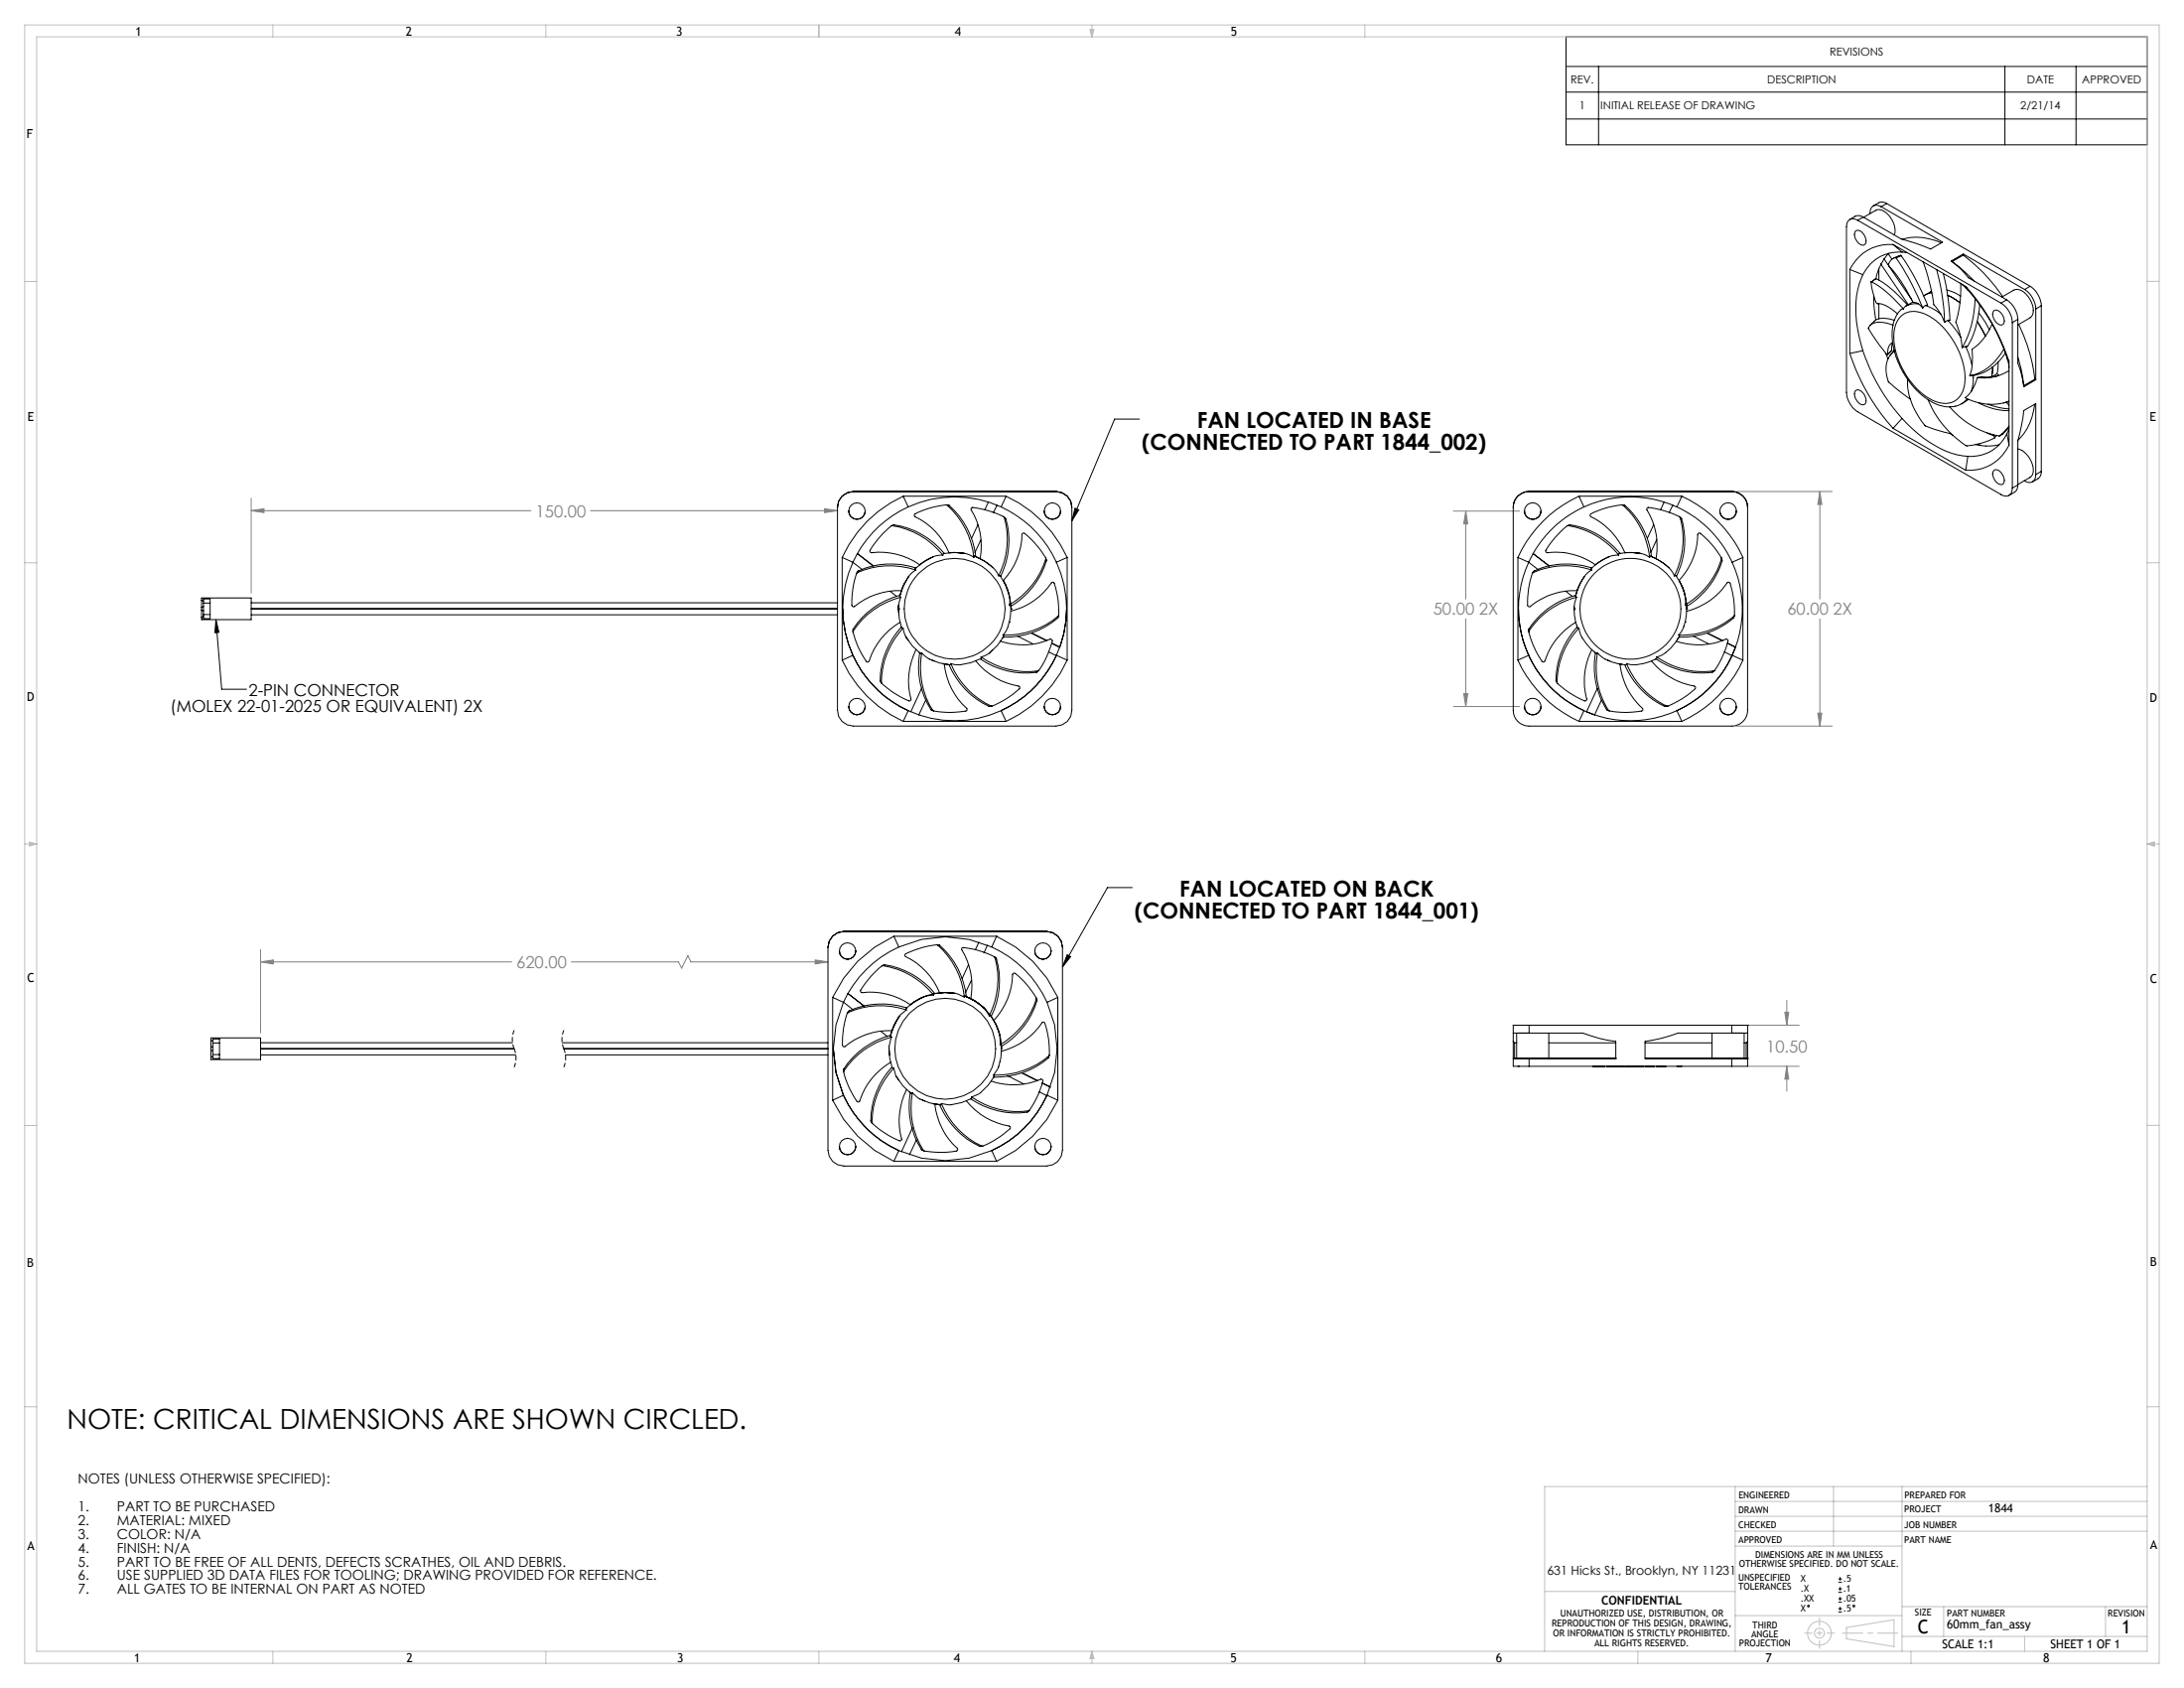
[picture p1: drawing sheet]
<svg xmlns="http://www.w3.org/2000/svg" width="559mm" height="432mm" viewBox="0 0 559 432" stroke-linecap="round" stroke-linejoin="round" font-family="sans-serif">
<g fill="none" stroke="#000" stroke-width=".25">
<path d="M400.7 9.4h148.7v27.6h-148.7zM400.7 17h148.7M409 17v20M513 17v20M531.2 17v20M400.7 30.4h148.7M400.7 23.6h148.7M291.5 107.2h-6.3l-11 26M275.1 130l.9 .4-1.8 2.8zM55.2 158.5l1.5 17.8h6.4M55.2 158.5l.8 3.2-1 .2zM289.7 227h-6.3l-11.5 20.4"/>
<path d="M273.1 244.2l.8 .5-2 2.7zM470.4 404.8h.9M470.4 403.9h.9M470.4 407.3h.9M470.4 406.4h.9M470.4 409.9h.9M470.4 409h.9M470.4 412.4h.9M470.4 411.5h.9M470.8 403.4v1M470.8 406v.9M470.8 408.5v.9"/>
<path d="M470.8 411.1v.9"/>
<circle cx="462.7" cy="410.8" r=".22"/>
<circle cx="474.3" cy="410.8" r=".22"/>
</g>
<path d="M131.6 263.5l-.5 2.2 .1 1.1 .4 1.5M131.6 268.3l.4 2.1v1.2l-.4 1.4M144.3 263.5l-.5 2.2 .1 1.1 .4 1.5M144.3 268.3l.4 2.1v1.2l-.4 1.4" fill="none" stroke="#000" stroke-width=".25" stroke-dasharray="1.3 .6" stroke-dashoffset=".1" stroke-linecap="butt"/>
<g fill="none" stroke="#c0c0c0" stroke-width=".25">
<path d="M6.3 6.4h546.2v419.1h-546.2zM9.4 9.4h540v413h-540zM69.8 6.4v3M139.7 6.4v3M209.5 6.4v3M278.9 7.6h1l-.5 1.8zM279.1 7.6l.3 1.8M279.4 6.4v3M279.6 7.6l-.2 1.8M349.2 6.4v3M6.3 72h3.1M549.4 72h3.1"/>
<path d="M6.3 144h3.1M549.4 144h3.1M6.3 215.9h3.1M7.6 215.4l1.8 .5-1.8 .5zM7.6 215.7l1.8 .2M9.4 215.9l-1.8 .3M549.4 215.9h3.1M549.4 215.9l1.8 .3M549.4 215.9l1.8-.5v1.1zM551.2 215.7l-1.8 .2M6.3 287.9h3.1M549.4 287.9h3.1"/>
<path d="M6.3 359.9h3.1M549.4 359.9h3.1M444 384.1h105.4M444 387.9h105.4M444 380.3v42.1M444 395.5h42.7M444 391.7h105.4M469.1 380.3v15.2M486.7 380.3v42.1M549.4 380.3h-154.2v42.1M395.3 407.1h48.7M444 413.3h42.7"/>
<path d="M472.4 416.3l12.2-2v6.9l-12.2-2zM486.7 418.6h62.7M486.7 411h62.7M497.3 411v7.6M518 418.6v3.8M538.7 411v7.6M69.8 422.4v3.1M139.7 422.4v3.1M209.5 422.4v3.1M279.4 422.4v3.1M279.4 422.4l.5 1.8h-1zM279.4 422.4l.2 1.8"/>
<path d="M279.4 422.4l-.3 1.8M349.2 422.4v3.1M419.1 422.4v3.1M489 422.4v3.1"/>
<circle cx="465.5" cy="417.8" r="3"/>
<circle cx="465.5" cy="417.8" r="1.26"/>
</g>
<g fill="none" stroke="#808080" stroke-width=".25">
<path d="M64.3 130.6l3.3-.5v1zM64.3 127.5v24.2M64.3 130.6h71.6M151.1 130.6h63.2M211 130.1l3.3 .5-3.3 .5zM371.9 130.7h16.9M375 130.7l.5 3.3h-1zM375 130.7v22.5M444.4 125.7h24.4M465.6 125.7l.5 3.3h-1zM465.6 125.7v27.5M375 158.3v22.4"/>
<path d="M465.6 158.3v27.4M374.5 177.4h1l-.5 3.3zM371.9 180.7h16.9M444.4 185.7h24.4M465.1 182.4h1l-.5 3.3zM66.7 246.1l3.3-.5v1zM66.7 242.9v21.3M66.7 246.1h64.2M146.2 246.1h27.4l.8 1.5 1.6-3.1 .8 1.6h35M208.6 245.6l3.2 .5-3.2 .5zM456.7 258.9h1l-.5 3.4zM457.2 255.9v6.4"/>
<path d="M444.4 262.3h15.9M447.2 272.8h13.1M457.2 272.8l.5 3.2h-1zM457.2 272.8v6.3"/>
</g>
<path d="M461.7 417.8h7.6" fill="none" stroke="#c0c0c0" stroke-width=".25" stroke-dasharray="15.2 1.3 1.3 1.3" stroke-dashoffset="13.3"/>
<path d="M465.5 413.8v7.9" fill="none" stroke="#c0c0c0" stroke-width=".25" stroke-dasharray="15.2 1.3 1.3 1.3" stroke-dashoffset="13.2"/>
<path d="M471.4 417.8h14.2" fill="none" stroke="#c0c0c0" stroke-width=".25" stroke-dasharray="15.2 1.3 1.3 1.3" stroke-dashoffset="10.1"/>
<g fill="#000">
<path d="M55.2 158.5l.8 3.2-1 .2z"/>
<path d="M275.1 130l.9 .4-1.8 2.8zM273.1 244.2l.8 .5-2 2.7z"/>
</g>
<path d="M64.3 130.6l3.3-.5v1zM211 130.1l3.3 .5-3.3 .5zM66.7 246.1l3.3-.5v1zM208.6 245.6l3.2 .5-3.2 .5zM465.6 125.7l.5 3.3h-1zM465.1 182.4h1l-.5 3.3zM375 130.7l.5 3.3h-1zM374.5 177.4h1l-.5 3.3zM456.7 258.9h1l-.5 3.4zM457.2 272.8l.5 3.2h-1z" fill="#808080"/>
<g fill="none" stroke="#000" stroke-width=".25">
<path d="M474.7 59.2a1.77 1.77 0 0 1 2.5 1.4 1.29 1.29 0 0 1-.7 2.1 2.81 2.81 0 0 1-1.8-3.5zM475.3 56.3a1.76 1.76 0 0 0-2-.1 1.76 1.76 0 0 0-.9 1.8v42.4a6.5 6.5 0 0 0 2.9 4.9l36.7 21.2a1.76 1.76 0 0 0 2 .2 1.76 1.76 0 0 0 .9-1.9M475.3 56.3l36.7 21.2M476.7 55.5a2.07 2.07 0 0 0-2-.2l-1.4 .9M476.7 55.5l-1.4 .8M476.8 55.6l3.2-1.8a2.71 2.71 0 0 1 3.1 1.1 5.4 5.4 0 0 1 1.6 5.2M481.3 52.9l15.7 9-3 1.8-3.5-1.4-4.1-1.2-9.7-5.6M481.3 52.9a1.75 1.75 0 0 0-2.1-.2 1.75 1.75 0 0 0-.7 1.9M482.7 52.1l-1.4-.4-2 1M482.7 52.1l-1.4 .8M482.7 52.1l36.7 21.1M473.3 68.9v21.5"/>
<path d="M473.3 68.9l3.3 1.4M476.6 70.3a23.9 23.9 0 0 0-.9 15.7l.9 3.7M478.8 72.1a26.1 26.1 0 0 1 8.2 6.9M478.8 72.1h-.1a10.2 10.2 0 0 0 1.7 5.6 6.5 6.5 0 0 1 4.5 2.1l.6 .5M479.4 75.6l.1 2.4 .5 3.9M479.9 71.3h.1M479.9 71.3l-1.1 .8M480 71.3a26.2 26.2 0 0 1 8.1 6.7M480 71.3l-1.2 .8M480.7 77.7v3.8M480.7 68.8v2.8M481.3 67.6l-1.3 3.7"/>
<path d="M481.3 67.6l6.9 10.3M482.1 66.3l-.8 1.3M482.1 66.3l7.1 10.4M483.1 64.9l1 1.4M483.2 64.8l-1.1 1.5M484.4 62.5a11.3 11.3 0 0 0-11.1 6.4M484.4 62.5l18.6 10.8M484.4 62.5l2.3 2M485 65.9a1.74 1.74 0 0 0-1.6 2.3v.1a36.3 36.3 0 0 1 6.1 9l1.3 .4M485 65.9l.1 .1M485.1 66l3.6 5.8 3.2 7M486.3 65.3l.1 .1"/>
<path d="M486.3 65.3l-1.7 .7M486.3 65.3l-1.3 .6M486.4 65.4l2.2 3.3 2.1 3.9 2.5 5.4-.5 .1M486.4 65.4l-1.3 .6M486.7 64.5a10.2 10.2 0 0 0-10.1 5.8M486.7 64.5l1.2 .1M486.7 61.2a13.7 13.7 0 0 1 10 .9M487 79a3.1 3.1 0 0 0-2.1 2.4l-.6 1.7M487.6 78.3l-.6 .7M488.1 78l-.5 .3M489.4 77.3l-1.3 .7M490.8 77.7h-1.1l-2.1 .6"/>
<path d="M490.8 77.7l1.1 1.1M492 67l.8 2.2a49.7 49.7 0 0 1 2 8.7l1.7 2.4M492.7 78.1l-.8 .7M492.7 78.1l2.6 1.3 1.2 .9M494.2 74.5l-1.5 .9M494.3 74.9l-2.1 .8M495.5 69l1.5 7.1 .5 6.3M497.2 70l.7 2.8 .7 4.7 .3 4.5h-.5M498.1 74.2l2.1 .7 1.4 .8M498.3 75.5l3.2 1.9-3.2-1.8M499.2 66.8a20.5 20.5 0 0 1 4.5 4.3l9.7 5.6M499.2 66.8l.3 .1"/>
<path d="M499.5 66.9a36.8 36.8 0 0 1 5.6 5M501.5 72.4l2 1.8M501.7 72.5a29.7 29.7 0 0 1-1.3 9.9l1.2 3.8M502.3 65.3a43.3 43.3 0 0 1 10.1 10.6M502.3 65l15.7 9M502.3 65l-3.1 1.8M502.3 65.3l-2.8 1.6M502.3 65v.3M503 73.3a54.5 54.5 0 0 1 11 19.2M503 73.3l.5 .9M503.5 74.2a48.8 48.8 0 0 1 10 17.3M505.4 76.4a25.4 25.4 0 0 1-3.4 12.5"/>
<path d="M506.6 78a25 25 0 0 1-3.2 10.7h-.4M510.1 79.6a1.42 1.42 0 0 1 2.1 .7 2.08 2.08 0 0 1 .2 2.7 2.35 2.35 0 0 1-2.5-2.3v-.7zM512 77.5a6.2 6.2 0 0 1 2.9 5M512.2 76l3.1-1.8a2.81 2.81 0 0 1 3.1 1.1 5.4 5.4 0 0 1 1.6 5.3l-.6 .7-3.1 1.8M513.4 76.7a6.5 6.5 0 0 1 2.9 5M513.4 76.7l-1.4 .8M518 74a6.5 6.5 0 0 1 2.9 5M519.4 73.2a6.5 6.5 0 0 1 2.9 5M519.4 73.2l-1.4 .8M520.9 79v18.2M522.3 78.2l-1.4 .8M522.3 78.2v42.4"/>
<path d="M473.3 90.4a54 54 0 0 0 11.1 19.2M474.7 100a1.47 1.47 0 0 1 2.1 .7 2.12 2.12 0 0 1 .2 2.8 2.35 2.35 0 0 1-2.5-2.4zM476.6 89.7a49.1 49.1 0 0 0 10.1 17.3M476.6 89.7l-3.3 .7M482.4 90.3l.7 1.5M484 89.6v.1M484 89.6l-1 1.1M484.2 87.7l-.2 1.9M484.3 83.1a20.4 20.4 0 0 0 5.8 16.5 12.5 12.5 0 0 0 8.8 4.5M484.3 83.1a6.4 6.4 0 0 0-5.5-.1l-.8 .9a35.8 35.8 0 0 0 4.9 6.8h.1a3.1 3.1 0 0 1 1.2-3.1M484.6 89.6l-1 1.4M484.6 81.9a6 6 0 0 0-4.8 .1l-1.3 1.2"/>
<path d="M484.7 89.9a6 6 0 0 0-1.8 6.9l.4 1 5.5 4.3M486 81.3a5 5 0 0 1 6-1.2 19 19 0 0 1 10.1 12.4 10.2 10.2 0 0 1-.8 9.1 5.4 5.4 0 0 1-6.8 .8 19.8 19.8 0 0 1-9.9-17.2 7.2 7.2 0 0 1 1.4-3.9zM488.1 97a18.5 18.5 0 0 0 4.6 12l3 1 3.5 .9M496.5 80.3l1 2.1M498.4 82l-.9 .4M498.4 82l2.3 2.7 .9 1.5M501.6 86.2l.4 2.7M503 88.7l-1 .2M503 88.7l.7 1.6 .9 3.3M504.6 93.6l-.6 2.5M504.9 96l-.9 .1M504.9 96a10.2 10.2 0 0 1-.5 4.1"/>
<path d="M505.9 82.2l2.1 3.8zM506 96.6l-.7 1.8-.9 1.7M506.3 80l1.7 2.4 1 1.9M509.6 96.4l.2-2.5-.2 2.5M509.7 82.9a14.6 14.6 0 0 1-5.1 6.5v4.2M510.9 96.2l-2.2 .3-1.8-.1-.9 .2M511 95.6l-1.4 .8M511 95.6l.4 .5M511.2 92.6l-.2 3M512.7 89.3a12.8 12.8 0 0 1-8.7 6.8M513.1 90.3a12.2 12.2 0 0 1-8.2 5.7M513.5 91.5l.5 1"/>
<path d="M513.5 91.5l.2 .9M513.8 92.4l.2 1.8M514 94.8a12.1 12.1 0 0 1-8 1.8M514 92.5v21.4M514.9 82.5v42.3M516.3 91.3a35.2 35.2 0 0 1 1.5 7.3M516.3 81.7v11.2a23.2 23.2 0 0 1 1.5 6.1M516.3 81.7l-1.4 .8M516.5 83l.4 .7a42.2 42.2 0 0 1 3.7 13.3M517.8 98.6v.4M520.6 97l-2.8 1.6M520.6 97l.3 .2"/>
<path d="M520.9 97.2l-3.1 1.8M484.4 109.6l18.6 10.7M486.7 107a29.8 29.8 0 0 0 14.1 9.3l2.7 .4M486.7 107l-2.3 2.6M493.3 102.3a24.2 24.2 0 0 0 10 11.8 18.2 18.2 0 0 0 7-2.1l-.3-.6M498.9 110.8l.7 .5M500.3 103.9l-1.5 .1a20.2 20.2 0 0 0 12.9 7.5v-.1M501.9 103.3l-1.6 .6M503.3 102l-1.4 1.3M503.5 116.7l-.5 3.6M503.7 102.2l-1.8 1.1M504.4 100.1l-1 1.1-.6 .5a14.1 14.1 0 0 0 11.2 1"/>
<path d="M505.5 113.7a12.8 12.8 0 0 0 6 .1M506.1 103a16.7 16.7 0 0 0 7.9 2.1M506.1 113.6l.7 .3M508.5 110.7l1.5 .7M508.7 103.4l2.9 .9 2.4 .3M510.2 111.2l-.2 .2M510.8 111.4l-.5 .6M512.4 111l-.7 .5M512.4 111h.1M512.4 111l-.7 .4M513.3 102.9l.7 .8M513.5 110.9a10.1 10.1 0 0 1-10 5.8"/>
<path d="M513.5 110.9l.5 3M514 113.9a11.2 11.2 0 0 1-11 6.4M514 109l-2.3 2.4M514 109.4l-1.6 1.6M514 102.7l-1.4 .4M514 109.8l-.5 1.1M516.3 114.9a5.7 5.7 0 0 1 3.7 6.5l-.6 .7-3.1 1.8M520.6 103.4a14.6 14.6 0 0 1-4.2 9.1M217.2 130.7a2.1 2.1 0 0 1 2.1-2.1 2.1 2.1 0 0 1 2.1 2.1M217.2 130.7a2.1 2.1 0 0 0 2.1 2.1 2.1 2.1 0 0 0 2.1-2.1M218.3 125.7h.1M218.3 125.7a4 4 0 0 0-4 4.1v51.9a4 4 0 0 0 4 4h51.9a4 4 0 0 0 4-4v-51.9a4 4 0 0 0-4-4.1"/>
<path d="M218.3 125.7h51.9M228.8 134.3a20.8 20.8 0 0 1 12.8 7.3h-.2M228.8 134.3h-.2M228.8 134.3l-.7 .2M231.1 126.9a31.5 31.5 0 0 0-15.6 15.7M231.1 126.9l1.3 2.8M231.1 126.9h26.3M232.4 129.7a28.7 28.7 0 0 1 23.8 0M232.4 129.7a28.4 28.4 0 0 0-14.2 14.1M240.5 125.7h.1M242.1 129.2l.8 .1M242.3 129.2a18.1 18.1 0 0 0-8.3 2.5l-.1 .2a19.2 19.2 0 0 1 8.9 9.5"/>
<path d="M242.3 129.2a20.9 20.9 0 0 1 6.9 13.4M242.3 129.2l.6 .1M242.9 129.3a20.6 20.6 0 0 1 6.8 13.1l-.2-.1M248 125.7h.1M250.2 134.2l-1.6 3.6M250.9 138.1l-1.5 3.3M252.9 128.4l-.9 2M255.1 129.2l-.9 1.9M256.2 129.7a28.4 28.4 0 0 1 14.1 14.1M256.9 132.2l.5 .6M257 132.4a18 18 0 0 0-8.4-2.5l-.1 .2a19.4 19.4 0 0 1 2.3 12.8M257 132.4a20.9 20.9 0 0 1-1.5 14.9"/>
<path d="M257 132.4l.4 .4M257.4 132.8a20.7 20.7 0 0 1-1.4 14.6l-.1-.1M257.4 126.9a31.9 31.9 0 0 1 15.7 15.7M257.4 126.9l-1.2 2.8M267.2 130.7a2.1 2.1 0 0 1 2.1-2.1 2.1 2.1 0 0 1 2.1 2.1M267.2 130.7a2.1 2.1 0 0 0 2.1 2.1 2.1 2.1 0 0 0 2.1-2.1M270.2 125.7h.1M390.1 130.7a2.1 2.1 0 0 1 2.1-2.1 2.1 2.1 0 0 1 2.1 2.1M390.1 130.7a2.1 2.1 0 0 0 2.1 2.1 2.1 2.1 0 0 0 2.1-2.1M391.2 125.7a4 4 0 0 0-4 4.1v51.9a4 4 0 0 0 4 4h51.9a4 4 0 0 0 4-4v-51.9a4 4 0 0 0-4-4.1M391.2 125.7h51.9M391.2 125.7h.1"/>
<path d="M401.2 134.5h-.1a16.6 16.6 0 0 0-5.6 6.5l.2 .4a18 18 0 0 1 12.5 3.1l1.7-1.2 1.8-.9M401.2 134.5a20.8 20.8 0 0 1 13 7.5M401.7 134.3a20.7 20.7 0 0 1 12.8 7.3h-.2M401.7 134.3l-.7 .2M401.7 134.3l-.5 .2M404 126.9a31.9 31.9 0 0 0-15.6 15.7M404 126.9h26.3M404 126.9l1.3 2.8M405.3 129.7a28.7 28.7 0 0 1 23.7 0M405.3 129.7a28.6 28.6 0 0 0-14.2 14.1M413.4 125.7h.1M415 129.2l.7 .1"/>
<path d="M415.2 129.2a18.1 18.1 0 0 0-8.3 2.5v.3a18.6 18.6 0 0 1 8.8 9.4M415.2 129.2a20.9 20.9 0 0 1 6.9 13.4M415.2 129.2l.5 .1M415.7 129.3a20.5 20.5 0 0 1 6.9 13.1l-.2-.1M420.9 125.7h.1M423.1 134.2l-1.6 3.6M423.9 138l-1.5 3.3M425.8 128.4l-.9 2M428 129.2l-.9 1.9M429 129.7a28.6 28.6 0 0 1 14.2 14.1M429.8 132.2l.4 .6M429.9 132.4a18 18 0 0 0-8.4-2.5l-.2 .3a18.4 18.4 0 0 1 2.4 12.7"/>
<path d="M429.9 132.4a20.9 20.9 0 0 1-1.5 14.9M429.9 132.4l.3 .4M430.2 132.8a20.3 20.3 0 0 1-1.3 14.6l-.1-.1M430.3 126.9a31.9 31.9 0 0 1 15.6 15.7M430.3 126.9l-1.3 2.8M440.1 130.7a2.1 2.1 0 0 1 2.1-2.1 2.1 2.1 0 0 1 2.1 2.1M440.1 130.7a2.1 2.1 0 0 0 2.1 2.1 2.1 2.1 0 0 0 2.1-2.1M443.1 125.7h.1M510.1 120.4a1.37 1.37 0 0 1 2.1 .7 2.08 2.08 0 0 1 .2 2.8 2.16 2.16 0 0 1-2.4-2l-.2-.7zM516.3 124a1.95 1.95 0 0 1-.9 1.9l-1.4 .8M516.3 124l-1.4 .8M520.9 121.4v-18.1l-3.1 1.7-.6 3.7-.9 4.1v11.2"/>
<path d="M520.9 121.4a1.76 1.76 0 0 1-.9 1.9 1.76 1.76 0 0 1-2.1-.3M522.3 120.6l-.4 1.4-1.9 1.3M522.3 120.6l-1.4 .8M51.6 156.1l.5 .2M51.6 153h12.7v5.5h-12.7zM51.6 153.5l.5 .3M52.1 153.2h1.7v5.1h-1.7zM52.1 157.2h1.7M52.1 154.3h1.7M52.1 155.2l-.5 .2M52.1 157.7l-.5 .2M64.3 154.2h150"/>
<path d="M64.3 155.7h150M64.3 155.8h150M64.3 157.3h150M215.5 142.6v26.3M215.5 142.6l2.7 1.2M218.2 143.8a28.5 28.5 0 0 0 0 23.8M218.2 143.8l2.4 1.9M219.4 146.5h-.1a17.9 17.9 0 0 0-1.3 8.5l.3 .2a27.2 27.2 0 0 1 7.4-3.6l3.3-.5h1.6l.5-1.3 1.3-2.3M219.4 141.6l4 3.2M219.6 146l-.4 .6M219.6 146l-.2 .5M227.7 151.2l1.7 1.4"/>
<path d="M229.9 155.8h.1M229.9 155.8l.2 2.4 .6 2.4 .4 .1M229.9 154.8v1M229.9 155.8l.1 1.6M230.2 152.5l.3 .3M230.3 159.2a18.7 18.7 0 0 0-8 10.1l-.4 .1a17.6 17.6 0 0 1-3.6-8M230.3 152.3a20.8 20.8 0 0 0-12 8.6M230.3 152.3l-.1 .2M230.5 152.8l-.5 1.4-.1 1.6M230.5 152.8a20.7 20.7 0 0 0-12.2 8.6M231.4 149.2l-1.1 3.1M232.4 147.5l-1.3 2.4-.9 2.6"/>
<path d="M234.2 145.4l.1 .4M234.2 145.4l.2-.1a20.4 20.4 0 0 0-14.8 .7M234.3 145.8l-.8 .5-1.1 1.2M234.3 145.8a20.7 20.7 0 0 0-14.9 .7M238.8 142.4l-2.4 1.3-2.2 1.7M241.3 142l-2.5 .4M241.3 142a19.9 19.9 0 0 0-13.2-7.5 20.6 20.6 0 0 0-5.5 6.6l.1 .2a22.7 22.7 0 0 1 9.7 1.5l2.9 1.7 2.2-1.5 1.3-.6M241.4 141.6l-.1 .4M242.8 141.4l1.4-.1 2.6 .3M242.8 141.4h2.2l1.8 .2M246.8 141.6l-2.7-.3-2.7 .3M246.8 141.6l1.6 .5 .8 .5"/>
<path d="M249.1 142.2l1.7 .7M249.5 142.3l-.3 .3M249.5 142.3l2.4 1.2 2.2 1.7M250.8 142.9l2.2 1.4 1.1 .9M254.1 145.2l1 1.2 .4 .9M255.9 147.3h-.4M255.9 147.3l1.4 2.3 .9 2.6M256.7 148.5l1.5 3.7M256.7 148.5a15 15 0 0 1 2 7.3M258.2 152.2l.2 1-.1 1.5M258.3 159.1h.1M258.3 154.7l.3 .2"/>
<path d="M258.6 154.9l.1 .9M258.7 155.8h.1M258.7 155.8a9.6 9.6 0 0 1-2.1 6.7M258.7 156.4a18.3 18.3 0 0 0 10.5-7.5h.3a17.4 17.4 0 0 1 1.3 8.7M267.6 142.9a18.3 18.3 0 0 0-5.8-6.6l-.2 .2a19.9 19.9 0 0 1-4.9 12M267.6 142.9a20.6 20.6 0 0 1-9.3 11.8M267.6 142.8l.1 .7M267.6 142.9l.1 .6M267.7 143.5a20.8 20.8 0 0 1-9 11.6l-.1-.2M270.3 143.8a29 29 0 0 1 2.6 12M270.6 158.1a20.4 20.4 0 0 1-13.9 4.9M270.8 157.6a20.5 20.5 0 0 1-14.2 4.9"/>
<path d="M270.8 157.6l-.2 .5M270.9 157.4l-.3 .7M272.9 155.8a29 29 0 0 1-2.6 11.8M272.9 155.8l-.2 3.3-.6 3.2-1 3.3-2-1.1M273.1 142.6l-2.8 1.2M273.1 142.6v26.3M388.4 142.6v26.3M388.4 142.6l2.7 1.2M391.1 143.8a28.5 28.5 0 0 0 0 23.8M391.1 143.8l2.4 1.9M392.3 146.5h-.1a17.9 17.9 0 0 0-1.3 8.5l.4 .2a18 18 0 0 1 12.2-4.1l.8-1.9 1-1.7M392.5 146l-.4 .6"/>
<path d="M392.5 146l-.2 .5M396.3 144.7l-4-3.1 4 3.2M400.6 151.2l1.7 1.4M402.8 155.8a10.2 10.2 0 0 0 1 4.9h.2M402.8 155.8h.1M402.8 155.8v.3M403.1 152.5l.3 .3M403.2 159.2a18.3 18.3 0 0 0-8.1 10.1l-.3 .1a17.6 17.6 0 0 1-3.6-8M403.2 152.3a20.7 20.7 0 0 0-12 8.6M403.2 152.3l-.1 .2M403.4 152.8l-.5 1.4-.1 1.6M403.4 152.8a20.7 20.7 0 0 0-12.2 8.6"/>
<path d="M403.9 150.1l-.7 2.2M405.3 147.5l-.9 1.6-1.3 3.4M407.1 145.4l.1 .4M407.1 145.4l.2-.1a20.8 20.8 0 0 0-14.8 .7M407.2 145.8l-.8 .5-1.1 1.2M407.2 145.8a20.7 20.7 0 0 0-14.9 .7M411.7 142.4l-3.2 1.8-1.4 1.2M414.2 142l-2.5 .4M414.3 141.6l-.1 .4M415.7 141.4l4 .2M415.7 141.4h2.4l1.6 .2M419.7 141.6l-3.6-.2-1.8 .2"/>
<path d="M419.7 141.6l1.6 .5 .8 .5M422 142.2l1.7 .7M422.4 142.3l-.3 .3M422.4 142.3l3.2 1.7 1.4 1.2M423.7 142.9l1.7 1 1.6 1.3M427 145.2l1 1.2 .4 .9M428.8 147.3h-.4M428.8 147.3l1.8 3.2 .5 1.7M429.6 148.5l.9 1.8 .6 1.9M429.6 148.5a14 14 0 0 1 2 7.3M431.1 152.2l.2 1-.1 1.5M431.2 159.1h.1"/>
<path d="M431.2 154.7l.4 .2v.9M431.6 155.8a9.6 9.6 0 0 1-2.1 6.7M431.6 156.4a18.2 18.2 0 0 0 10.5-7.5h.3a13.2 13.2 0 0 1 1.4 6.4l-.1 2.3M431.6 155.8h.1M440.5 142.9a18.3 18.3 0 0 0-5.8-6.6l-.3 .2a18 18 0 0 1-4.8 12M440.5 142.9a20.7 20.7 0 0 1-9.3 11.8M440.5 142.8l.1 .7M440.5 142.9l.1 .6M440.6 143.5a20.7 20.7 0 0 1-9 11.6M443.2 143.8a28.5 28.5 0 0 1 0 23.8M443.5 158.1a20.5 20.5 0 0 1-13.9 4.9M443.7 157.6a20.7 20.7 0 0 1-14.2 4.9"/>
<path d="M443.7 157.6l-.2 .5M443.8 157.4l-.3 .7M445.9 142.6l-2.7 1.2M445.9 142.6v26.3M215.5 168.9a31.5 31.5 0 0 0 15.6 15.6M218.2 167.6a28.8 28.8 0 0 0 14.2 14.2M218.2 167.6l-2.7 1.3M218.3 160.9l-.1 .7M218.3 160.9v.5M225.2 174.1l.4 .7M225.2 174.1l.3 .5M230.6 160.4a20.7 20.7 0 0 0-5.4 13.7"/>
<path d="M231.1 160.7a9.5 9.5 0 0 0 4.6 6.4l.1-.1M231.1 160.7a20.7 20.7 0 0 0-5.6 13.9M231.7 162.8l.7 1M234.4 166.2a18.1 18.1 0 0 0-1.3 12.8l-.3 .3a18 18 0 0 1-7.3-4.7M235.1 166.8l.3 .2M235.3 167a20.7 20.7 0 0 0 2.9 14.5M235.8 167a7.9 7.9 0 0 0 4.5 2.6l2.7 .5 .3-.3M235.8 167a20.5 20.5 0 0 0 2.9 14.7M235.8 176l-2.8 6.1M236.9 179.1l-1.8 3.8M238.4 168.8l.6 .3M241.2 169.8h.1"/>
<path d="M241.2 169.8l1.7 .2M241.6 169.9a18.4 18.4 0 0 0 5.8 11.5v.3a17.6 17.6 0 0 1-8.7 0M242.8 170.1a20.7 20.7 0 0 0 10.2 10.6M243.3 169.8a20.8 20.8 0 0 0 10.3 10.8M249.7 169.1a19.1 19.1 0 0 0 11.2 6.6v.2a12.8 12.8 0 0 1-5.2 3.8l-2.1 .9M250.8 168.6a20.5 20.5 0 0 0 14.3 3.4M251 168.1v.3a9.8 9.8 0 0 1-7.7 1.4M251 168.1a20.6 20.6 0 0 0 14.6 3.5M254 166.3l-.9 .8M256 164a18.4 18.4 0 0 0 12.9-.5l.3 .2a13.3 13.3 0 0 1-2.3 6.1l-1.3 1.8M256.6 162.5l.2 .2a9.8 9.8 0 0 1-5.8 5.4M256.7 162.9l-.1 .3"/>
<path d="M260.4 162.7l3.9 2M263.9 161.9l3.9 2M265.6 171.6l-.5 .4M265.7 171.6l-.6 .4M268.3 166.7l2 1M270.3 167.7a28.6 28.6 0 0 1-14.1 14.1M270.3 167.6a28.8 28.8 0 0 1-14.1 14.2M270.3 167.6l2.8 1.3M270.3 167.6v.1M273.1 168.9a31.9 31.9 0 0 1-15.7 15.6M388.4 168.9a31.9 31.9 0 0 0 15.6 15.6M391.1 167.6a28.6 28.6 0 0 0 14.2 14.2"/>
<path d="M391.1 167.6l-2.7 1.3M391.2 160.9l-.1 .7M391.2 160.9v.5M398.1 174.1l.1 .2M398.1 174.1l.4 .7M403.4 160l.1 .4a20.6 20.6 0 0 0-5.4 13.7M404 160.7a10.3 10.3 0 0 0 4.6 6.4l.1-.1M404 160.7a19 19 0 0 0-5.5 14.1 20.6 20.6 0 0 0 7.2 4.5l.3-.3a18.2 18.2 0 0 1 1.3-12.8M408 166.8l.2 .2M408.2 167a20.7 20.7 0 0 0 2.9 14.5M408.7 176.1l-2.8 6 2.1 .8 1.8-3.8M408.7 167a10.3 10.3 0 0 0 7.4 3l.1-.2"/>
<path d="M408.7 167a20.5 20.5 0 0 0 2.9 14.7M411.3 168.9l.6 .2M414.1 169.8h.1M414.5 169.9a18.3 18.3 0 0 0 5.8 11.5v.3a17.6 17.6 0 0 1-8.7 0M414.5 169.9h.5M415.7 170.1a20.8 20.8 0 0 0 10.2 10.6M416.2 169.8a20.8 20.8 0 0 0 10.3 10.8M422.6 169.1a19.1 19.1 0 0 0 11.2 6.6v.2a18 18 0 0 1-7.3 4.7M423.5 168.6h.2a20.5 20.5 0 0 0 14.3 3.4M423.9 168.1l.1 .2a10.2 10.2 0 0 1-7.8 1.5M423.9 168.1a20.7 20.7 0 0 0 14.6 3.5M428.9 164a18.7 18.7 0 0 0 12.9-.5l.3 .2a16.9 16.9 0 0 1-3.6 7.9"/>
<path d="M429.5 162.5l.2 .1a10.2 10.2 0 0 1-5.8 5.5M429.6 163l-.4 .5M433.3 162.7l3.9 2M436.8 161.9l3.9 2M438.5 171.6l-.5 .4M438.6 171.6l-.6 .4M441.2 166.8l2 .9M442 164.5l2 1.1-.8 2M443.2 167.7a28.8 28.8 0 0 1-14.2 14.1M443.2 167.6a28.6 28.6 0 0 1-14.2 14.2M443.2 167.6l2.7 1.3M443.2 167.6v.1"/>
<path d="M445.9 168.9a31.9 31.9 0 0 1-15.6 15.6M217.2 180.7a2.1 2.1 0 0 1 2.1-2.1 2.1 2.1 0 0 1 2.1 2.1M217.2 180.7a2.1 2.1 0 0 0 2.1 2.1 2.1 2.1 0 0 0 2.1-2.1M231.1 184.5h26.3M232.4 181.8a28.7 28.7 0 0 0 23.8 0M232.4 181.8l-1.3 2.7M238.2 181.5l.6 .4M238.2 181.5l.5 .2M253.6 180.6l-.6 .1M253.8 180.7h-.8M256.2 181.8l1.2 2.7M267.2 180.7a2.1 2.1 0 0 1 2.1-2.1 2.1 2.1 0 0 1 2.1 2.1"/>
<path d="M267.2 180.7a2.1 2.1 0 0 0 2.1 2.1 2.1 2.1 0 0 0 2.1-2.1M390.1 180.7a2.1 2.1 0 0 1 2.1-2.1 2.1 2.1 0 0 1 2.1 2.1M390.1 180.7a2.1 2.1 0 0 0 2.1 2.1 2.1 2.1 0 0 0 2.1-2.1M404 184.5h26.3M405.3 181.8a28.7 28.7 0 0 0 23.7 0M405.3 181.8l-1.3 2.7M411.1 181.5l.6 .4M411.1 181.5l.5 .2M426.5 180.6l-.6 .1M426.7 180.7h-.8M429 181.8l1.3 2.7M440.1 180.7a2.1 2.1 0 0 1 2.1-2.1 2.1 2.1 0 0 1 2.1 2.1"/>
<path d="M440.1 180.7a2.1 2.1 0 0 0 2.1 2.1 2.1 2.1 0 0 0 2.1-2.1M213 239.5l1.3-.9 1.6-.3h51.9a4.1 4.1 0 0 1 4.1 4v51.9a4 4 0 0 1-4.1 4.1h-51.9a4 4 0 0 1-4.1-4.1v-51.9l.4-1.5zM228.7 239.5a31.5 31.5 0 0 0-15.7 15.6M228.7 239.5l1.3 2.8M228.7 239.5h26.3M255 239.5a31.5 31.5 0 0 1 15.7 15.6M255 239.5l-1.2 2.8M213 255.1v26.3M213 255.1l2.8 1.3M215.8 256.4a28.7 28.7 0 0 0 0 23.8M215.8 256.4l2.4 1.9M216.9 259a18.7 18.7 0 0 0-1.2 8.7l.2 .1a25.1 25.1 0 0 1 9-4l3.3-.2 1.8-3.5"/>
<path d="M217.2 258.6l-.4 .6M217.2 258.6l-.3 .4M221 257.3l-4-3.2 4.1 3.3M225.9 247h-.1a16.6 16.6 0 0 0-5.6 6.5l.1 .3a22.8 22.8 0 0 1 9.7 1.6l2.9 1.6M225.9 247a20.8 20.8 0 0 1 13 7.5M226.4 246.8a20.4 20.4 0 0 1 12.8 7.3l-.2 .1M226.4 246.8l-.7 .3M226.4 246.8l-.5 .2M230 242.3a28.4 28.4 0 0 1 23.8 0M230 242.3a28.6 28.6 0 0 0-14.2 14.1M230.2 259.9l-1.2 1.9-1.1 3M231.8 258l.1 .3"/>
<path d="M231.8 258l.2-.2a20.8 20.8 0 0 0-14.8 .8M231.9 258.3l-1.9 1.8M231.9 258.3a20.6 20.6 0 0 0-15 .7M236.3 255l-2.4 1.3-2.1 1.7M236.3 255l-3.4 2M238.9 254.5l-2.6 .5M239 254.2l-.1 .3M239.7 241.7l.8 .2M239.9 241.8a18.1 18.1 0 0 0-8.4 2.4v.3a19.1 19.1 0 0 1 8.9 9.5l2.7-.1 1.3 .2M239.9 241.8a20.9 20.9 0 0 1 6.9 13.3M239.9 241.8l.6 .1M240.5 241.9a20.4 20.4 0 0 1 6.8 13.1l-.2-.2"/>
<path d="M244.4 254.1l-2.7-.2-2.7 .3M244.4 254.1l2.4 1M244.4 254.1a14.6 14.6 0 0 0-11.5 2.9M247.1 254.8l-.3 .3M247.1 254.8l2.4 1.3 2.2 1.6M247.8 246.7l-1.6 3.6M248.5 250.8l-1.5 3.2M250.5 241l-.9 2M251.7 257.7l1.4 2.2M252.4 258.4l-1.6-1.4-2-1.3-2.1-1a14.4 14.4 0 0 1 9.6 13.6M252.7 241.8l-1 2M253.5 259.8l-.4 .1"/>
<path d="M253.5 259.8l1.4 2.3 .9 2.6M253.8 242.3a28.4 28.4 0 0 1 14.1 14.1M254.5 244.8l.5 .5M254.6 244.9h-.1a18 18 0 0 0-8.3-2.4l-.2 .3a18.3 18.3 0 0 1 2.4 12.6l3.3 2.3M254.6 244.9a20.9 20.9 0 0 1-1.5 15M254.6 244.9l.4 .4M255 245.3a20.6 20.6 0 0 1-1.4 14.7l-.1-.2M265.1 255.5h.1a16.8 16.8 0 0 0-5.7-6.6l-.3 .1a19.7 19.7 0 0 1-4.9 12l.6 1.2 .9 2.5M265.1 255.5a20.4 20.4 0 0 1-9.2 11.8M265.1 255.3l.2 .7M265.1 255.5l.2 .5M265.3 256a20.8 20.8 0 0 1-9 11.7l-.1-.2"/>
<path d="M267.9 256.4a28.7 28.7 0 0 1 0 23.8M270.7 255.1l-2.8 1.3M270.7 255.1v26.3M54 268.6l.5 .3M54 265.5h12.7v5.5h-12.7zM54 266.1l.5 .2M54.5 265.8h1.7v5h-1.7zM54.5 266.8h1.7M54.5 269.8h1.7M54.5 267.7l-.5 .2M54.5 270.2l-.5 .3M66.7 266.7h64.4"/>
<path d="M66.7 268.2h64.8M66.7 268.3h64.9M66.7 269.8h65.2M143.8 266.7h68M144.2 268.2h67.6M144.3 268.3h67.5M144.6 269.8h67.2M215.9 273.4l-.1 .8M215.9 273.4v.6M225.3 263.8l1.7 1.3M227.5 268.3l.1 2.4 .7 2.4 .4 .1M227.5 268.3l.1 1.6"/>
<path d="M227.5 267.5v.8M227.8 265l.3 .3M227.9 271.7a18 18 0 0 0-8 10.1l-.4 .1a16.4 16.4 0 0 1-3.6-7.9M227.9 264.8a20.6 20.6 0 0 0-12 8.6M227.9 264.8l-.1 .2M228.1 265.3l-.6 2.5M228.1 265.3a20.7 20.7 0 0 0-12.2 8.7M228.2 272.9a20.7 20.7 0 0 0-5.4 13.8M228.7 273.2a10 10 0 0 0 4.4 6.5l.3-.2M228.7 273.2a20.7 20.7 0 0 0-5.6 13.9M229.3 275.4l.7 1M230 260.1l-1.3 2.3-.9 2.6"/>
<path d="M232 278.7a18.1 18.1 0 0 0-1.3 12.9l-.3 .2a16.1 16.1 0 0 1-7.3-4.7M232.7 279.4l.4 .2M232.9 279.6a20.6 20.6 0 0 0 2.9 14.4M233.4 279.5a10.5 10.5 0 0 0 7.4 3v-.2M233.4 279.5a20.4 20.4 0 0 0 2.9 14.8M253.6 276.6a19 19 0 0 0 13-.5l.2 .1a18 18 0 0 1-3.4 7.8l-.2 .2M254.2 275l.2 .3a14.2 14.2 0 0 1-4 4.6l-1.8 .7M254.4 275.3l-.3 .4M255.8 264.7l.1 2.6M255.8 271.7h.1M255.9 267.3l.3 .2M256.2 267.5l.1 .8"/>
<path d="M256.3 268.3a9.6 9.6 0 0 1-2.1 6.7M256.3 268.9a18.9 18.9 0 0 0 10.6-7.5l.2 .1a17.4 17.4 0 0 1 1.3 8.6M257.8 275.2l4.1 2.1M261.5 274.5l3.9 1.9M265.9 279.3l1.9 1M266.7 277.1l2 1M268.2 270.7a20.7 20.7 0 0 1-13.9 4.9M268.4 270.1a20.8 20.8 0 0 1-14.2 4.9M268.4 270.1l-.2 .6M268.5 270l-.3 .7M387.2 270.8h4M387.2 266.4v6.4h4"/>
<path d="M387.2 262.3h4M387.2 264.3h4M387.2 264.3v2.1M387.2 270.8h.3M387.2 262.3v2M387.2 266.4l.3 .4M387.2 262.3h.1M387.2 270.8h.1M387.5 270.8h.6M387.5 266.8h.6M387.5 266.8v4M388.1 270.8h8.2"/>
<path d="M388.1 264.3v6.5M388.4 262.3h15.6M388.4 272.8h.3M388.4 262.3h.1M388.5 264.3h2.6M390.1 262.3h4.2M391.2 264.3h13.8a36.1 36.1 0 0 0 8.4 2.1v4.4M391.2 270.8h22.2M391.2 262.3v2M391.2 270.8v2M391.2 262.3h51.9M391.2 272.8h51.9"/>
<path d="M396.3 270.8h17.1M396.3 266.8h17.1M396.3 264.3v6.5M407.5 272.8h1.6M407.7 272.8h.1M407.8 272.8h.5M407.8 272.8h.1M408.3 272.8h.8M408.3 272.8h.1M409.1 272.8h1M409.1 272.8h.8M409.1 272.8h.1"/>
<path d="M410.1 272.8h.1M410.6 272.8h-.5M410.6 272.8h-2.2M411.2 272.8h.4M411.6 272.8h.8M411.6 272.8h.1M411.9 272.8h.5M412.4 272.8h.8M412.4 272.8h.5M412.4 272.8h.1M413.2 272.8h.1M413.4 270.8h.1"/>
<path d="M413.6 272.8h-.4M413.9 272.8h.5M414.4 272.8h.1M414.5 272.8h.6M414.5 272.8h.1M415 272.8h.5M415.1 272.8h.4M415.1 272.8h.1M415.5 272.8h.1M415.8 272.8h1.5h-.8M416 272.8h.2M416.2 272.8h.7"/>
<path d="M416.2 272.8h.1M416.9 272.8h.8M416.9 272.8h.1M417.7 272.8h.2M417.7 272.8h.1M417.9 272.8h.2M417.9 272.8h.1M418.1 272.8h.1M418.2 272.8h-.1M418.5 272.8h1.1M418.6 272.8h.2M418.8 272.8h.7"/>
<path d="M418.8 272.8h.1M419.1 272.8h.5M419.5 272.8h.6M419.5 272.8h.1M419.6 272.8h.4M420.1 272.8h.1M420.5 272.8h-.4M420.6 272.8h-1M420.9 266.8h17.1M420.9 270.8h17.1M420.9 270.8h22.2M421 272.8h.2"/>
<path d="M421.2 272.8h.5M421.2 272.8h.1M421.7 272.8h.5M421.7 272.8h.1M422.2 272.8h.6M422.2 272.8h.1M422.8 272.8h.1M423.2 272.8h-.4M423.2 272.8h-1M423.8 272.8h.3M424.1 272.8h.9M424.1 272.8h.1"/>
<path d="M424.5 272.8h.5M425 272.8h.8M425 272.8h.5M425 272.8h.1M425.8 272.8h.1M426.2 272.8h-.4M430.3 262.3h15.6M438 270.8h8.3M438 264.3v6.5M440.1 262.3h4.2M443.1 264.3h-13.7a40 40 0 0 1-8.5 2.1v4.4M443.1 262.3h4"/>
<path d="M443.1 264.3h4M443.1 270.8h4M443.1 262.3v2M443.1 270.8v2M443.2 264.3h2.6M445.9 262.3h.1M446.3 266.8h.5M446.3 270.8h.5M446.3 264.3v6.5M446.8 270.8h.3M446.8 266.8v4M447.1 264.3v2.1"/>
<path d="M447.1 266.4v6.4h-4M447.1 262.3v2M447.1 266.4l-.3 .4M447.1 262.3h.1M447.1 270.8h.1M213 281.4a31.9 31.9 0 0 0 15.7 15.7M215.8 280.2a28.6 28.6 0 0 0 14.2 14.1M215.8 280.2l-2.8 1.2M222.8 286.7l.3 .6M222.8 286.7l.3 .4M228.7 297.1h26.3M230 294.3a28.7 28.7 0 0 0 23.8 0"/>
<path d="M230 294.3l-1.3 2.8M233.5 288.5l-2.9 6.1M234.5 291.6l-1.8 3.8M235.8 294l.6 .4M235.8 294l.5 .3M236 281.4l.6 .3M238.8 282.4h.1M238.8 282.4l1.8 .2M239.2 282.4a18.2 18.2 0 0 0 5.8 11.5v.4a17.6 17.6 0 0 1-8.7 0M240.4 282.6a20.7 20.7 0 0 0 10.2 10.6M240.8 282.3a20.7 20.7 0 0 0 10.4 10.9M247.3 281.6a19.1 19.1 0 0 0 11.2 6.6v.4a19 19 0 0 1-7.3 4.6"/>
<path d="M248.4 281.1a20.7 20.7 0 0 0 14.3 3.4M248.6 280.6v.4a14.6 14.6 0 0 1-5.9 1.6l-1.9-.3M248.6 280.6a20.8 20.8 0 0 0 14.6 3.6M251.2 293.2h-.6M251.4 293.2h-.8M253.8 294.3l1.2 2.8M263.2 284.2l-.5 .3M263.3 284.1l-.6 .4M267.8 280.3a28.6 28.6 0 0 1-14 14M267.9 280.2a28.4 28.4 0 0 1-14.1 14.1M267.9 280.2l2.8 1.2M267.9 280.2l-.1 .1"/>
<path d="M270.7 281.4a31.9 31.9 0 0 1-15.7 15.7"/>
<circle cx="244.3" cy="155.7" r="12.9"/>
<circle cx="417.2" cy="155.7" r="12.9"/>
<circle cx="216.9" cy="243.3" r="2.09"/>
<circle cx="266.9" cy="243.3" r="2.09"/>
<circle cx="241.8" cy="268.3" r="12.9"/>
<circle cx="216.9" cy="293.3" r="2.09"/>
<circle cx="266.9" cy="293.3" r="2.09"/>
</g>
<text font-size="7.1" x="17.1" y="365.4">NOTE: CRITICAL DIMENSIONS ARE SHOWN CIRCLED.</text>
<g font-size="5.6">
<text x="306.2" y="109.4">FAN LOCATED IN BASE</text>
<text x="292.1" y="115">(CONNECTED TO PART 1844_002)</text>
<text x="301.8" y="229.3">FAN LOCATED ON BACK</text>
<text x="290.3" y="234.9">(CONNECTED TO PART 1844_001)</text>
</g>
<g font-size="4.8">
<text x="490.7" y="417.9">C</text>
<text x="542.9" y="417.9">1</text>
</g>
<g font-size="4.2" fill="#808080">
<text x="137.1" y="132.2">150.00</text>
<text x="366.7" y="157.3">50.00 2X</text>
<text x="457.3" y="157.3">60.00 2X</text>
<text x="132.1" y="247.7">620.00</text>
<text x="451.9" y="269.2">10.50</text>
</g>
<g font-size="4.2">
<text x="63.6" y="177.9">2-PIN CONNECTOR</text>
<text x="43.6" y="182.1">(MOLEX 22-01-2025 OR EQUIVALENT) 2X</text>
</g>
<g font-size="3.5">
<text x="19.9" y="379.5">NOTES (UNLESS OTHERWISE SPECIFIED):</text>
<text x="19.9" y="386.6">1.</text>
<text x="29.9" y="386.6">PART TO BE PURCHASED</text>
<text x="19.9" y="390.1">2.</text>
<text x="19.9" y="393.6">3.</text>
<text x="29.9" y="390.1">MATERIAL: MIXED</text>
<text x="29.9" y="393.6">COLOR: N/A</text>
<text x="19.9" y="397.2">4.</text>
<text x="19.9" y="400.7">5.</text>
<text x="29.9" y="397.2">FINISH: N/A</text>
<text x="29.9" y="400.7">PART TO BE FREE OF ALL DENTS, DEFECTS SCRATHES, OIL AND DEBRIS.</text>
<text x="19.9" y="404.2">6.</text>
<text x="19.9" y="407.8">7.</text>
<text x="29.9" y="404.2">USE SUPPLIED 3D DATA FILES FOR TOOLING; DRAWING PROVIDED FOR REFERENCE.</text>
<text x="29.9" y="407.8">ALL GATES TO BE INTERNAL ON PART AS NOTED</text>
</g>
<g font-size="3.2">
<text x="34.6" y="9.1">1</text>
<text x="103.8" y="9.1">2</text>
<text x="173" y="9">3</text>
<text x="244.3" y="9.2">4</text>
<text x="314.9" y="9.1">5</text>
<text x="6.8" y="35.2">F</text>
<text x="7" y="107.6">E</text>
<text x="550" y="107.6">E</text>
<text x="6.9" y="179.3">D</text>
<text x="550" y="179.5">D</text>
<text x="7" y="251.3">C</text>
<text x="550.1" y="251.5">C</text>
<text x="550.1" y="324">B</text>
<text x="6.9" y="324">B</text>
<text x="7" y="396.4">A</text>
<text x="550.2" y="396.3">A</text>
<text x="395.8" y="402.8">631 Hicks St., Brooklyn, NY 11231</text>
<text x="34.4" y="425.2">1</text>
<text x="104" y="425.2">2</text>
<text x="173.3" y="425.2">3</text>
<text x="244" y="425.2">4</text>
<text x="314.9" y="425.2">5</text>
<text x="382.7" y="425.2">6</text>
<text x="451.8" y="425.2">7</text>
<text x="522.8" y="425.2">8</text>
</g>
<g font-size="3.1">
<text x="508.7" y="386.9">1844</text>
<text x="409.7" y="410.5">CONFIDENTIAL</text>
<text x="498.1" y="416.6">60mm_fan_assy</text>
<text x="497" y="421.7">SCALE 1:1</text>
<text x="524.6" y="421.7">SHEET 1 OF 1</text>
</g>
<g font-size="2.8">
<text x="468.1" y="14.2">REVISIONS</text>
<text x="401.9" y="21.3">REV.</text>
<text x="452.2" y="21.3">DESCRIPTION</text>
<text x="518.6" y="21.3">DATE</text>
<text x="532.7" y="21.3">APPROVED</text>
<text x="404.1" y="28">1</text>
<text x="409.5" y="28">INITIAL RELEASE OF DRAWING</text>
<text x="516.9" y="28">2/21/14</text>
</g>
<g font-size="2.4">
<text x="444.8" y="383.2">ENGINEERED</text>
<text x="487.3" y="383.2">PREPARED FOR</text>
<text x="444.8" y="387">DRAWN</text>
<text x="487.3" y="386.9">PROJECT</text>
<text x="444.8" y="394.6">APPROVED</text>
<text x="444.8" y="390.8">CHECKED</text>
<text x="487.2" y="394.6">PART NAME</text>
<text x="487.2" y="390.8">JOB NUMBER</text>
<text x="444.9" y="400.9">OTHERWISE SPECIFIED. DO NOT SCALE.</text>
<text x="449.1" y="398.6">DIMENSIONS ARE IN MM UNLESS</text>
<text x="444.8" y="404.4">UNSPECIFIED</text>
<text x="444.8" y="406.7">TOLERANCES</text>
<text x="460.7" y="404.7">X</text>
<text x="460.7" y="407.3">.X</text>
<text x="471.6" y="404.7">.5</text>
<text x="471.6" y="407.3">.1</text>
<text x="399.2" y="413.6">UNAUTHORIZED USE, DISTRIBUTION, OR</text>
<text x="460.7" y="409.8">.XX</text>
<text x="460.7" y="412.4">X</text>
<text x="471.6" y="409.8">.05</text>
<text x="471.6" y="412.4">.5</text>
<text x="490" y="413.4">SIZE</text>
<text x="498.1" y="413.4">PART NUMBER</text>
<text x="539.3" y="413.4">REVISION</text>
<text x="397.1" y="416.1">REPRODUCTION OF THIS DESIGN, DRAWING,</text>
<text x="397.4" y="418.7">OR INFORMATION IS STRICTLY PROHIBITED.</text>
<text x="448.1" y="418.9">ANGLE</text>
<text x="448.4" y="416.6">THIRD</text>
<text x="408" y="421.2">ALL RIGHTS RESERVED.</text>
<text x="445" y="421.2">PROJECTION</text>
</g>
</svg>
